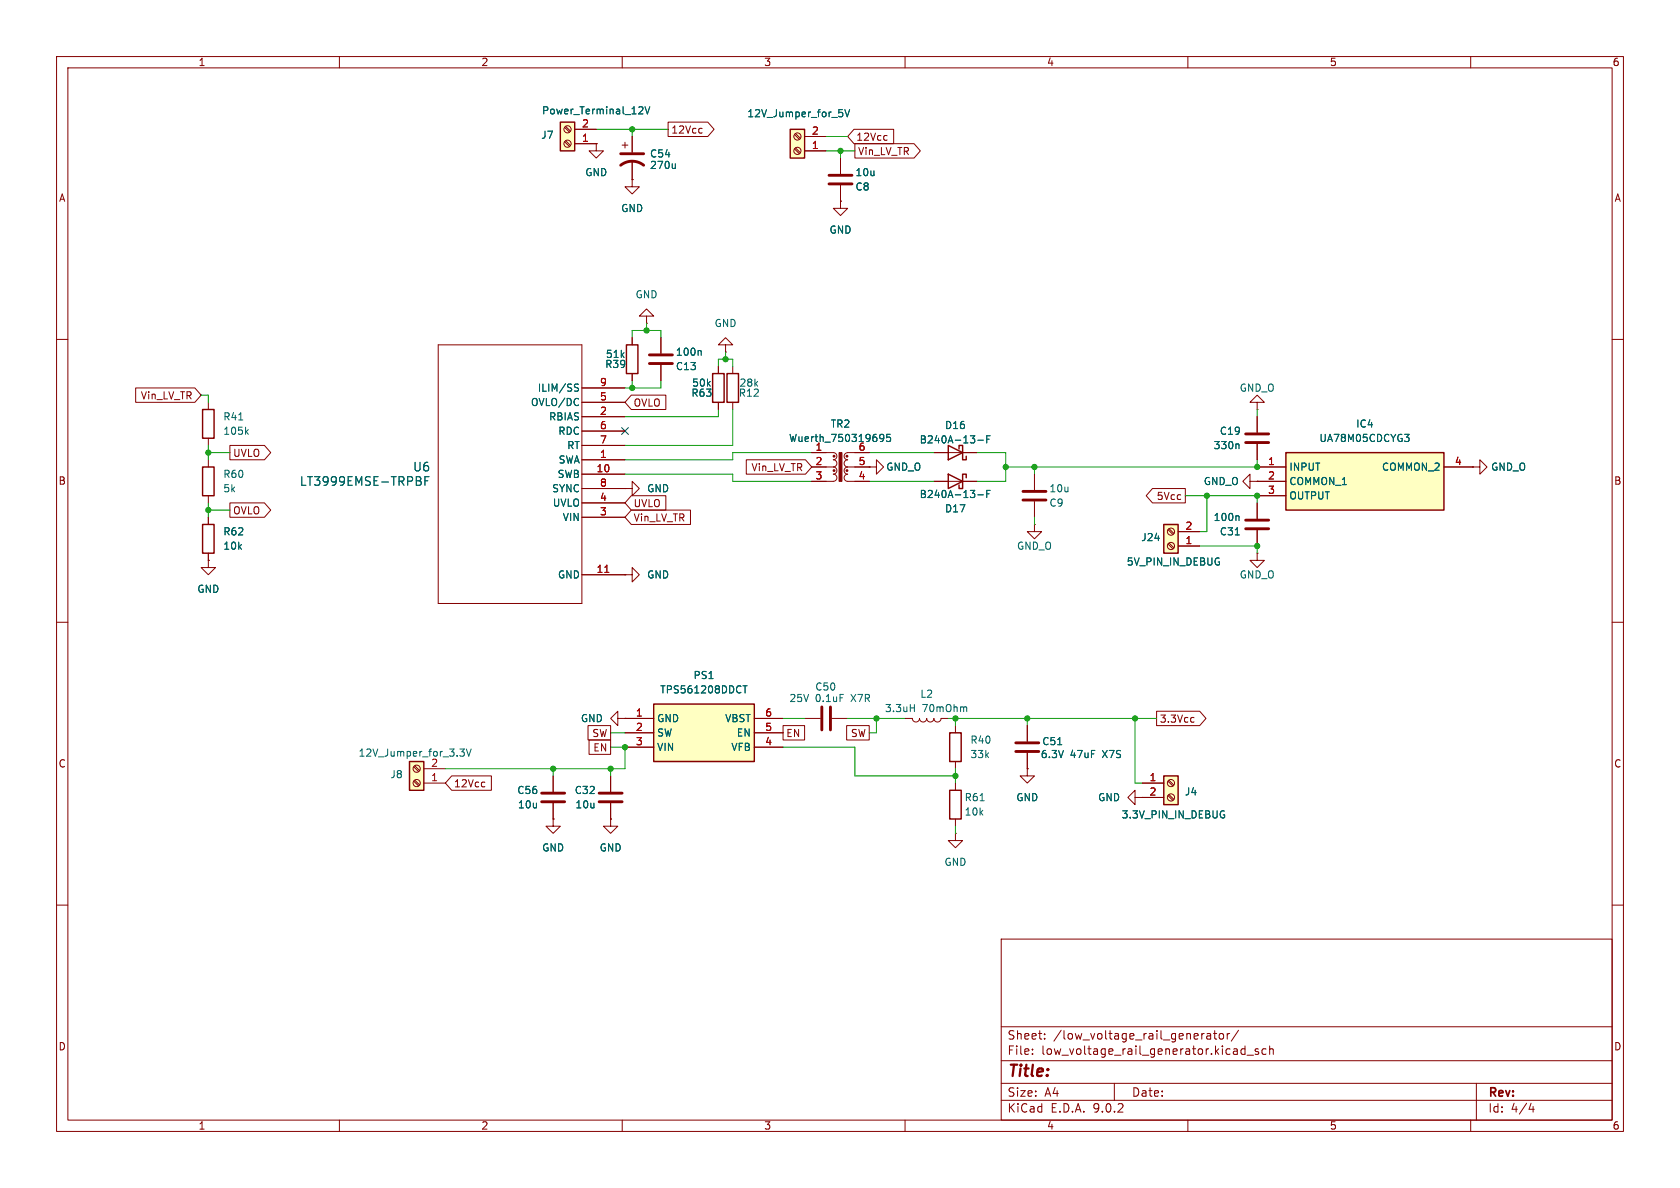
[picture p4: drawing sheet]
<svg xmlns="http://www.w3.org/2000/svg" width="297mm" height="210mm" viewBox="0 0 297 210" stroke-linecap="round" stroke-linejoin="round" font-family="sans-serif">
<g fill="none" stroke="#840000" stroke-width=".18">
<path d="M10 10h277v190h-277zM12 12h273v186h-273zM60 10v2M110 10v2M160 10v2M210 10v2M260 10v2M10 60h2M285 60h2M10 110h2M285 110h2M10 160h2"/>
<path d="M177 166h108v32h-108zM285 160h2M60 198v2M110 198v2M160 198v2M177 194.5h108M177 191.5h108M177 187.5h108M177 181.5h108M182.5 186.3v.1M182.5 185.5v.1M184.7 183.6v.1"/>
<path d="M184.7 182.8v.1M197 191.5v3M210 198v2M213.4 182.8h.6v.9M214 183.1h-.5a.29 .29 0 0 0-.2 .3 .29 .29 0 0 0 .2 .3l.5-.1M214.5 182.7h.6M214.7 182.2v1.3l.4 .2M215.7 182.8l.3-.1 .3 .3v.4l-.3 .3-.3-.1-.2-.2v-.4zM217 182.7v1M217.4 182.7l-.3 .1-.1 .2M219 182.1l-1.3 2M219.5 186.3h.6"/>
<path d="M219.5 185.5h.6M220.1 184.9v1.5M220.5 186.5h1.1M222.5 185.5l-.4-.1-.2 .2 .1 .2 .5 .2v.3h-.6M223.8 185.5l-.4-.1-.3 .3v.4l.1 .2h.6M224.5 185.5l.2-.1 .3 .1 .1 .9M224.5 184.9v1.5M260 198v2M261 191.5v6.5M270.7 195l-.4 1.1h.9M271 195.6v1"/>
</g>
<path d="M72.4 134.6h2.5v5.1h-2.5z" fill="#ffffc2"/>
<path d="M167.6 78.7l2.6 1.3-2.6 1.3zM169.5 79.4v-.7h.7v2.6h.6v-.7M167.6 83.8l2.6 1.3-2.6 1.3zM170.8 84.5v-.7h-.6v2.6h-.7v-.7M72.4 134.6h2.5v5.1h-2.5z" fill="none" stroke="#840000" stroke-width=".25"/>
<g fill="none" stroke="#840000" stroke-width=".18">
<path d="M77.5 61h25.4v45.7h-25.4zM102.9 68.6h7.6M102.9 71.1h7.6M102.9 73.7h7.6M102.9 76.2h7.6M102.9 78.7h7.6M128.3 61h-1.3l1.3-1.3 1.2 1.3h-1.2v1.2M128.3 62.2h.1M102.9 81.3h7.6M102.9 83.8h7.6M102.9 86.4h7.6M102.9 88.9h7.6"/>
<path d="M102.9 91.4h7.6M165.1 80h7.6M165.1 85.1h7.6M222.2 97.8v1.3h1.3l-1.3 1.2-1.2-1.2h1.2M222.2 97.8h.1M102.9 101.6h7.6M73.2 138.1l.8 .8M73.2 135.6l.8 .8M73.3 137.9l.9 .9M73.3 135.4l.9 .8M74.9 138.4h3.8M74.9 135.9h3.8"/>
<path d="M181.6 128.3v2.8M181.6 133.1v2.8M168.9 147.3v1.3h-1.3l1.3 1.3 1.3-1.3h-1.3M168.9 147.3h.1"/>
<circle cx="73.7" cy="135.9" r=".63"/>
<circle cx="73.7" cy="138.4" r=".63"/>
</g>
<g fill="none" stroke="#006464" stroke-width=".18">
<path d="M101.8 68.5l.4 .1 .1 .3-.3 .3h-.3M101.8 67.9l.5 .1M102.2 70.5l.1 .1M102.3 71.6h-.1M172.9 77.8h.9M174.4 77.6h.5M175 77h-.6v1.3M75.1 85h.5M75.1 84.3v1.5M172.9 87.5h.9M174.4 87.3h.5M175 86.7h-.6v1.3"/>
<path d="M81.3 132.4h.8l-.4 .5 .3 .1 .1 .4-.3 .3h-.3M82.4 132.4l.5 1.3 .4-1.3M187 131.6h.7"/>
</g>
<path d="M179.6 131.3h4M179.6 132.8h4" fill="none" stroke="#840000" stroke-width=".51"/>
<path d="M106.9 101.2h.7" fill="none" stroke="#a90000" stroke-width=".18"/>
<path d="M115.6 124.5h17.7v10.1h-17.7z" fill="#ffffc2"/>
<g fill="none" stroke="#840000" stroke-width=".25">
<path d="M115.6 124.5h17.7v10.1h-17.7z"/>
<circle cx="147.4" cy="80.6" r=".13"/>
<circle cx="147.4" cy="83.2" r=".13"/>
<circle cx="149.7" cy="80.6" r=".13"/>
<circle cx="149.7" cy="83.2" r=".13"/>
</g>
<g fill="none" stroke="#840000" stroke-width=".18">
<path d="M110.5 86.4h1.3v1.2l1.2-1.2-1.2-1.3v1.3M110.5 86.4h.1M143.5 80h3.8a.63 .63 0 0 1 .6 .6 .63 .63 0 0 1-.6 .7 .64 .64 0 0 1 .6 .6 .64 .64 0 0 1-.6 .6M143.5 82.6h3.8M147.3 82.6a.63 .63 0 0 1 .6 .6 .63 .63 0 0 1-.6 .6M147.3 83.8a.63 .63 0 0 1 .6 .7 .63 .63 0 0 1-.6 .6h-3.8M149.9 80a.63 .63 0 0 0-.7 .6 .63 .63 0 0 0 .7 .7 .64 .64 0 0 0-.7 .6 .64 .64 0 0 0 .7 .7M149.9 82.6a.63 .63 0 0 0-.7 .6 .63 .63 0 0 0 .7 .6 .64 .64 0 0 0-.7 .7 .64 .64 0 0 0 .7 .6h3.8M149.9 80h3.8M149.9 82.6h3.8M153.7 82.6h1.2v1.2l1.3-1.2-1.3-1.3v1.3M153.7 82.6h.1"/>
<path d="M110.5 101.6h1.3v1.3l1.2-1.3-1.2-1.3v1.3M110.5 101.6h.1M110.5 127h5.1M110.5 129.5h5.1M110.5 132.1h5.1M133.3 127h5.1M133.3 129.5h5.1M133.3 132.1h5.1"/>
</g>
<path d="M156.2 77.3l-.2 .3-.4-.1-.1-.2 .1-.5h.4l.2 .1a.84 .84 0 0 1-.3 1.1h-.3M157.4 76.8h-.6l-.1 .6 .2-.1h.4l.1 .2v.4l-.2 .1-.5-.1M131.4 121.2h.7M131.7 121.2v1.3" fill="none" stroke="#006464" stroke-width=".18"/>
<path d="M148.3 80h.5v5.1h-.5z" fill="#840000" stroke="#840000" stroke-width=".18"/>
<path d="M205.7 137.2h2.6v5h-2.6z" fill="#ffffc2"/>
<path d="M35.8 72.4h2v5.1h-2zM126 66h2v5.1h-2zM128.5 66h2.1v5.1h-2.1zM205.7 137.2h2.6v5h-2.6z" fill="none" stroke="#840000" stroke-width=".25"/>
<g fill="none" stroke="#840000" stroke-width=".18">
<path d="M36.8 71.1v1.3M36.8 77.5v1.2M127 64.8v1.2M127 71.1v1.3M129.5 64.8v1.2M129.5 71.1v1.3M142.2 127h2.8M147.1 127h2.8M201.9 138.4h3.8M206.5 138.1l.8 .8M206.7 137.9l.8 .9M201.9 141h3.8"/>
<path d="M206.5 140.6l.8 .9M206.7 140.5l.8 .8"/>
<circle cx="207" cy="138.4" r=".63"/>
<circle cx="207" cy="141" r=".63"/>
</g>
<path d="M42.2 74.2h.7M43.5 76.3l.4 .5M43.9 75.9l-.5 .5M216.1 143.3l.3 .1M216.3 144.1h.2v.4l-.2 .1" fill="none" stroke="#006464" stroke-width=".18"/>
<path d="M145.3 125v4M146.8 125v4" fill="none" stroke="#840000" stroke-width=".51"/>
<path d="M205.7 92.7h2.6v5.1h-2.6z" fill="#ffffc2"/>
<path d="M205.7 92.7h2.6v5.1h-2.6z" fill="none" stroke="#840000" stroke-width=".25"/>
<g fill="none" stroke="#840000" stroke-width=".18">
<path d="M206.5 96.2l.9 .8M206.5 93.6l.9 .9M206.7 96l.8 .9M206.7 93.5l.8 .8M208.3 96.5h3.8M208.3 94h3.8"/>
<circle cx="207" cy="96.5" r=".63"/>
<circle cx="207" cy="94" r=".63"/>
</g>
<path d="M99.1 21.6h2.5v5.1h-2.5z" fill="#ffffc2"/>
<path d="M99.1 21.6h2.5v5.1h-2.5zM167.9 139.7h2v5.1h-2zM167.9 129.5h2v5.1h-2z" fill="none" stroke="#840000" stroke-width=".25"/>
<g fill="none" stroke="#840000" stroke-width=".18">
<path d="M99.8 25.1l.9 .8M99.8 22.5l.9 .9M100 24.9l.9 .8M100 22.4l.9 .8M101.6 25.4h3.8M101.6 22.9h3.8M105.4 25.4v1.3h1.3l-1.3 1.2-1.3-1.2h1.3M105.4 25.4h.1M111.8 31.8v1.2h1.2l-1.2 1.3-1.3-1.3h1.3M111.8 31.8h.1M148.6 35.6v1.2h-1.3l1.3 1.3 1.3-1.3h-1.3M148.6 35.6h.1"/>
<path d="M148.6 27.9v2.8M148.6 32.8v2.8M182.9 92.7v1.3h-1.3l1.3 1.3 1.2-1.3h-1.2M182.9 92.7h.1M97.8 137.2v2.8M107.9 137.2v2.8M109.2 127v1.3l-1.3-1.3 1.3-1.3v1.3h1.3M110.5 127h.1M160 127h1.3a.64 .64 0 0 0 .6 .6 .64 .64 0 0 0 .7-.6 .64 .64 0 0 0 .6 .6 .64 .64 0 0 0 .6-.6 .64 .64 0 0 0 .7 .6 .64 .64 0 0 0 .6-.6 .64 .64 0 0 0 .6 .6 .64 .64 0 0 0 .7-.6h1.2M168.9 128.3v1.2M168.9 134.6v1.3M168.9 138.4v1.3"/>
<path d="M181.6 135.9v1.3h-1.3l1.3 1.2 1.3-1.2h-1.3M181.6 135.9h.1M97.8 144.8v1.3h-1.3l1.3 1.2 1.3-1.2h-1.3M97.8 144.8h.1M97.8 142v2.8M107.9 144.8v1.3h-1.2l1.2 1.2 1.3-1.2h-1.3M107.9 144.8h.1M107.9 142v2.8M168.9 144.8v1.3M200.7 141v1.2l-1.3-1.2 1.3-1.3v1.3h1.2M201.9 141h.1"/>
<circle cx="100.3" cy="25.4" r=".63"/>
<circle cx="100.3" cy="22.9" r=".63"/>
</g>
<path d="M113.1 18.9h.4l.2 .3-.8 .9h.8M114 18.9l.5 1.2 .4-1.2M160.9 125.1h.8M161.7 124.5v1.3M170.7 125l.2 .1v.7M173.3 141.5h.7" fill="none" stroke="#006464" stroke-width=".18"/>
<path d="M146.6 32.5h4M146.6 31h4M95.8 140.2h4M95.8 141.7h4M105.9 140.2h4.1M105.9 141.7h4.1" fill="none" stroke="#840000" stroke-width=".51"/>
<path d="M139.7 22.9h2.5v5h-2.5z" fill="#ffffc2"/>
<path d="M139.7 22.9h2.5v5h-2.5zM110.7 61h2.1v5h-2.1zM35.8 92.7h2v5.1h-2zM35.8 82.6h2v5h-2z" fill="none" stroke="#840000" stroke-width=".25"/>
<g fill="none" stroke="#840000" stroke-width=".18">
<path d="M110 25.7h1M110.5 25.1v1.1M111.8 24.1v2.8M111.8 28.4v3.4M140.5 26.3l.8 .9M140.5 23.8l.8 .8M140.6 26.2l.9 .8M140.6 23.6l.9 .9M142.2 26.7h3.8M142.2 24.1h3.8M111.8 59.7v1.3M114.3 55.9h-1.3l1.3-1.3 1.3 1.3h-1.3v1.3"/>
<path d="M114.3 57.2h.1M116.8 59.7v2.8M111.8 66v1.3M116.8 64.5v2.8M222.2 71.1h-1.2l1.2-1.2 1.3 1.2h-1.3v1.3M222.2 72.4h.1M222.2 73.7v2.8M222.2 78.5v2.8M36.8 99.1v1.2h-1.2l1.2 1.3 1.3-1.3h-1.3M36.8 99.1h.1M36.8 81.3v1.3M36.8 87.6v1.3"/>
<path d="M36.8 91.4v1.3M36.8 97.8v1.3M221 85.1v1.3l-1.3-1.3 1.3-1.3v1.3h1.2M222.2 85.1h.1"/>
<circle cx="141" cy="24.1" r=".63"/>
<circle cx="141" cy="26.7" r=".63"/>
</g>
<path d="M148.3 19.4h.6M148.8 19.9l.2 .2v.3l-.2 .2M149.4 19.4l.4 1.2 .4-1.2M119.4 28.9v.9M119.4 29.7l-.2 .1M123.8 62l.2 .1v.7M218.9 78.5l.1 .2v.6" fill="none" stroke="#006464" stroke-width=".18"/>
<path d="M109.7 29.2a3.3 3.3 0 0 1 4.1 0M109.7 27.2h4.1M114.8 64.3h4.1M114.8 62.7h4.1M220.2 76.7h4.1M220.2 78.2h4.1" fill="none" stroke="#840000" stroke-width=".51"/>
<path d="M227.3 80h28v10.2h-28z" fill="#ffffc2"/>
<path d="M227.3 80h28v10.2h-28z" fill="none" stroke="#840000" stroke-width=".25"/>
<g fill="none" stroke="#840000" stroke-width=".18">
<path d="M101.6 25.4h3.8M101.6 22.9h3.8M105.4 25.4h.1M111.8 31.8h.1M111.8 24.1v2.8M111.8 28.4v3.4M118.1 21.6h7l1.1 1.3-1.1 1.2h-7zM124 22.7h.1M124.1 23.5h-.1M142.2 26.7h3.8M142.2 24.1h3.8M148.6 35.6h.1"/>
<path d="M148.6 27.9v2.8M148.6 32.8v2.8M151 22.9h7v2.5h-7l-1.1-1.3zM151.1 25.4h10.5l1.1 1.3-1.1 1.2h-10.5zM156.7 24h.1M156.8 24.7l-.1 .1M111.8 59.7v1.3M116.8 59.7v2.8M24 68.6h10.4l1.2 1.3-1.2 1.2h-10.4zM40.6 78.7h6.2l1.1 1.3-1.1 1.3h-6.2zM102.9 68.6h7.6M102.9 71.1h7.6"/>
<path d="M102.9 73.7h7.6M102.9 76.2h7.6M102.9 78.7h7.6M111.6 69.8h6.1v2.6h-6.1l-1.1-1.3zM111.8 66v1.3M116.8 64.5v2.8M127 64.8v1.2M127 71.1v1.3M222.2 73.7v2.8M222.2 78.5v2.8M36.8 99.1h.1M36.8 91.4v1.3"/>
<path d="M36.8 97.8v1.3M40.6 88.9h6.2l1.1 1.3-1.1 1.2h-6.2zM102.9 81.3h7.6M102.9 83.8h7.6M102.9 86.4h7.6M102.9 88.9h7.6M102.9 91.4h7.6M110.5 86.4h.1M111.6 90.2h10.5v2.5h-10.5l-1.1-1.3zM111.6 87.6h6.1v2.6h-6.1l-1.1-1.3zM131.9 81.3h10.5l1.1 1.3-1.1 1.2h-10.5zM143.5 82.6h2.5"/>
<path d="M143.5 85.1h2.5M143.5 80h2.5M151.1 82.6h2.6M151.1 85.1h2.6M151.1 80h2.6M153.7 82.6h.1M165.1 85.1h2.5M165.1 80h2.5M170.2 85.1h2.5M170.2 80h2.5M182.9 83.8v2.8M182.9 88.6v2.8"/>
<path d="M203.7 86.4h5.8v2.5h-5.8l-1.1-1.3zM208.3 96.5h3.8M208.3 94h3.8M222.2 85.1h.1M222.2 82.6h5.1M222.2 85.1h5.1M222.2 87.6h5.1M222.2 88.9v2.8M222.2 93.7v2.8M255.3 82.6h5M260.3 82.6h1.3v1.2l1.3-1.2-1.3-1.3v1.3M260.3 82.6h.1"/>
<path d="M102.9 101.6h7.6M110.5 101.6h.1M79.9 137.2h7v2.5h-7l-1.2-1.3zM85.6 138.3h.1M85.7 139l-.1 .1M97.8 137.2v2.8M104 128.3h3.9v2.5h-3.9zM104.1 130.8h3.8v2.6h-3.8zM107.9 137.2v2.8M110.5 127h.1M110.5 127h5.1M110.5 129.5h5.1"/>
<path d="M110.5 132.1h5.1M133.3 127h5.1M133.3 129.5h5.1M133.3 132.1h5.1M138.4 128.3h3.8v2.5h-3.8zM149.7 128.3h4v2.5h-4zM181.6 135.9h.1M181.6 128.3v2.8M181.6 133.1v2.8M201.9 138.4h3.8M204.5 125.7h7.6l1.1 1.3-1.1 1.3h-7.6zM210.7 126.8l.4 .1"/>
<path d="M211.1 127.6l-.4 .1M97.8 144.8h.1M97.8 142v2.8M107.9 144.8h.1M107.9 142v2.8M201.9 141h.1M201.9 141h3.8"/>
</g>
<g fill="none" stroke="#006464" stroke-width=".18">
<path d="M113.1 18.9h.4l.2 .3-.8 .9h.8M114 18.9l.5 1.2 .4-1.2M148.3 19.4h.6M148.8 19.9l.2 .2v.3l-.2 .2M149.4 19.4l.4 1.2 .4-1.2M119.4 28.9v.9M119.4 29.7l-.2 .1M101.8 68.5l.4 .1 .1 .3-.3 .3h-.3M101.8 67.9l.5 .1M102.2 70.5l.1 .1M102.3 71.6h-.1M123.8 62l.2 .1v.7"/>
<path d="M156.2 77.3l-.2 .3-.4-.1-.1-.2 .1-.5h.4l.2 .1a.84 .84 0 0 1-.3 1.1h-.3M157.4 76.8h-.6l-.1 .6 .2-.1h.4l.1 .2v.4l-.2 .1-.5-.1M172.9 77.8h.9M174.4 77.6h.5M175 77h-.6v1.3M218.9 78.5l.1 .2v.6M248.3 76.8h.8l-.4 .5M248.9 77.3l.2 .2v.3l-.2 .2M75.1 85h.5M75.1 84.3v1.5M172.9 87.5h.9M174.4 87.3h.5"/>
<path d="M175 86.7h-.6v1.3M218.4 94.6h.7M218.9 91.2l.1 .2v.6M131.4 121.2h.7M131.7 121.2v1.3M187 131.6h.7M216.1 143.3l.3 .1M216.3 144.1h.2v.4l-.2 .1"/>
</g>
<path d="M180.8 88.4h4.1M180.8 86.9h4.1M220.2 93.5h4.1M220.2 91.9h4.1" fill="none" stroke="#840000" stroke-width=".51"/>
<g fill="none" stroke="#009600" stroke-width=".18">
<path d="M105.4 22.9h12.7M111.8 22.9v1.2M146 26.7h5.1M146 24.1h3.9M148.6 26.7v1.2M111.8 59.7v-1.3h5v1.3M114.3 57.2v1.2M35.6 69.9h1.2v1.2M36.8 78.7v2.6M111.8 67.3v1.3M116.8 67.3v1.3h-6.3M127 72.4v1.3h-16.5"/>
<path d="M127 64.8v-1.3h2.5v1.3M128.3 62.2v1.3M129.5 72.4v6.3h-19M222.2 72.4v1.3M36.8 80h3.8M36.8 88.9v2.5M36.8 90.2h3.8M110.5 83.8h19v1.3h14M143.5 80h-14v1.3h-19M153.7 80h11.4M153.7 85.1h11.4M172.7 80h5.1v5.1h-5.1"/>
<path d="M182.9 82.6v1.2M182.9 91.4v1.3M209.5 87.6h12.7v1.3M212.1 96.5h10.1v1.3M213.4 87.6v6.4h-1.3M222.2 81.3v1.3h-44.4M97.8 135.9v1.3M107.9 132.1h2.6v3.8h-31.8M107.9 135.9v1.3M107.9 129.5h2.6M138.4 132.1h12.7v5.1h17.8M138.4 127h3.8"/>
<path d="M149.9 127h10.1M154.9 127v2.5h-1.2M167.6 127h36.9M168.9 127v1.3M168.9 135.9v2.5M181.6 127v1.3M200.7 127v11.4h1.2M168.9 146.1v1.2"/>
</g>
<path d="M109.9 75.6l1.2 1.2M111.1 75.6l-1.2 1.2" fill="none" stroke="#000084" stroke-width=".18"/>
<path d="M106.9 101.2h.7" fill="none" stroke="#a90000" stroke-width=".18"/>
<g fill="#009600" stroke="#009600" stroke-width=".18">
<circle cx="168.9" cy="137.2" r=".46"/>
<circle cx="110.5" cy="132.1" r=".46"/>
<circle cx="107.9" cy="135.9" r=".46"/>
<circle cx="97.8" cy="135.9" r=".46"/>
<circle cx="154.9" cy="127" r=".46"/>
<circle cx="114.3" cy="58.4" r=".46"/>
<circle cx="36.8" cy="90.2" r=".46"/>
<circle cx="36.8" cy="80" r=".46"/>
<circle cx="168.9" cy="127" r=".46"/>
<circle cx="177.8" cy="82.6" r=".46"/>
<circle cx="182.9" cy="82.6" r=".46"/>
<circle cx="200.7" cy="127" r=".46"/>
<circle cx="181.6" cy="127" r=".46"/>
<circle cx="128.3" cy="63.5" r=".46"/>
<circle cx="222.2" cy="96.5" r=".46"/>
<circle cx="213.4" cy="87.6" r=".46"/>
<circle cx="222.2" cy="87.6" r=".46"/>
<circle cx="222.2" cy="82.6" r=".46"/>
<circle cx="111.8" cy="68.6" r=".46"/>
<circle cx="111.8" cy="22.9" r=".46"/>
<circle cx="148.6" cy="26.7" r=".46"/>
</g>
<text font-size="2.8" fill="#840000" x="178" y="190.9">Title:</text>
<g font-size="2.1" fill="#006464">
<text x="72.9" y="83.5">U6</text>
<text x="52.9" y="86.1">LT3999EMSE-TRPBF</text>
</g>
<g font-size="2.1" fill="#840000">
<text x="178" y="184">Sheet:</text>
<text x="186.2" y="184">/low_voltage_rail_generator/</text>
<text x="178" y="186.7">File:</text>
<text x="184.1" y="186.7">low_voltage_rail_generator.kicad_sch</text>
<text x="178" y="196.9">KiCad</text>
<text x="178" y="194.1">Size:</text>
<text x="184.7" y="194.1">A4</text>
<text x="185.7" y="196.9">E.D.A.</text>
<text x="193.3" y="196.9">9.0.2</text>
<text x="200" y="194.1">Date:</text>
<text x="263" y="194.3">Rev:</text>
<text x="263" y="196.9">Id:</text>
<text x="267.1" y="196.9">4/4</text>
</g>
<g font-size="1.8" fill="#840000">
<text x="35" y="11.9">1</text>
<text x="85" y="11.9">2</text>
<text x="135" y="11.9">3</text>
<text x="185" y="11.9">4</text>
<text x="235" y="11.9">5</text>
<text x="285" y="11.9">6</text>
<text x="118.6" y="23.8">12Vcc</text>
<text x="151.3" y="25.1">12Vcc</text>
<text x="151.6" y="27.6">Vin_LV_TR</text>
<text x="10.3" y="35.9">A</text>
<text x="285.3" y="35.9">A</text>
<text x="24.8" y="70.8">Vin_LV_TR</text>
<text x="111.9" y="72.1">OVLO</text>
<text x="41.1" y="81">UVLO</text>
<text x="132.7" y="83.5">Vin_LV_TR</text>
<text x="10.3" y="85.9">B</text>
<text x="111.9" y="89.9">UVLO</text>
<text x="204.4" y="88.6">5Vcc</text>
<text x="285.3" y="85.9">B</text>
<text x="41.1" y="91.1">OVLO</text>
<text x="111.9" y="92.4">Vin_LV_TR</text>
<text x="104.6" y="130.5">SW</text>
<text x="138.9" y="130.5">EN</text>
<text x="150.3" y="130.5">SW</text>
<text x="204.9" y="128">3.3Vcc</text>
<text x="10.3" y="135.9">C</text>
<text x="104.8" y="133">EN</text>
<text x="285.3" y="135.9">C</text>
<text x="80.2" y="139.4">12Vcc</text>
<text x="10.3" y="185.9">D</text>
<text x="285.3" y="185.9">D</text>
<text x="35" y="199.9">1</text>
<text x="85" y="199.9">2</text>
<text x="135" y="199.9">3</text>
<text x="185" y="199.9">4</text>
<text x="235" y="199.9">5</text>
<text x="285" y="199.9">6</text>
</g>
<g font-size="1.8" fill="#006464">
<text x="95.7" y="20.4">Power_Terminal_12V</text>
<text x="132" y="20.9">12V_Jumper_for_5V</text>
<text x="95.6" y="24.7">J7</text>
<text x="114.8" y="28">C54</text>
<text x="103.4" y="31.3">GND</text>
<text x="114.8" y="30.1">270u</text>
<text x="151.1" y="33.9">C8</text>
<text x="151.1" y="31.3">10u</text>
<text x="109.7" y="37.7">GND</text>
<text x="146.6" y="41.5">GND</text>
<text x="112.3" y="52.9">GND</text>
<text x="126.2" y="58">GND</text>
<text x="106.9" y="65.3">R39</text>
<text x="107" y="63.5">51k</text>
<text x="119.4" y="63.1">100n</text>
<text x="119.4" y="65.6">C13</text>
<text x="93.8" y="72">OVLO/DC</text>
<text x="95" y="69.4">ILIM/SS</text>
<text x="122.1" y="70.3">R63</text>
<text x="122.3" y="68.6">50k</text>
<text x="130.5" y="70.3">R12</text>
<text x="130.6" y="68.6">28k</text>
<text x="219.1" y="69.4">GND_O</text>
<text x="39.4" y="74.5">R41</text>
<text x="39.4" y="77.1">105k</text>
<text x="97" y="74.5">RBIAS</text>
<text x="98.6" y="77.1">RDC</text>
<text x="146.8" y="75.8">TR2</text>
<text x="167" y="76">D16</text>
<text x="215.6" y="77.1">C19</text>
<text x="239.7" y="75.8">IC4</text>
<text x="98.7" y="82.1">SWA</text>
<text x="100.2" y="79.6">RT</text>
<text x="139.4" y="78.3">Wuerth_750319695</text>
<text x="156.6" y="83.4">GND_O</text>
<text x="162.5" y="78.6">B240A-13-F</text>
<text x="214.5" y="79.6">330n</text>
<text x="227.8" y="83.4">INPUT</text>
<text x="233.2" y="78.3">UA78M05CDCYG3</text>
<text x="244.2" y="83.4">COMMON_2</text>
<text x="263.5" y="83.4">GND_O</text>
<text x="39.4" y="84.7">R60</text>
<text x="39.4" y="87.2">5k</text>
<text x="97.5" y="87.2">SYNC</text>
<text x="97.6" y="89.8">UVLO</text>
<text x="98.5" y="84.7">SWB</text>
<text x="114.3" y="87.2">GND</text>
<text x="162.5" y="88.2">B240A-13-F</text>
<text x="185.4" y="89.8">C9</text>
<text x="185.4" y="87.2">10u</text>
<text x="212.7" y="86">GND_O</text>
<text x="227.8" y="86">COMMON_1</text>
<text x="227.8" y="88.5">OUTPUT</text>
<text x="39.4" y="94.8">R62</text>
<text x="99.4" y="92.3">VIN</text>
<text x="167" y="90.8">D17</text>
<text x="201.7" y="95.9">J24</text>
<text x="214.5" y="92.3">100n</text>
<text x="215.6" y="94.8">C31</text>
<text x="39.4" y="97.4">10k</text>
<text x="179.7" y="97.4">GND_O</text>
<text x="199.1" y="100.2">5V_PIN_IN_DEBUG</text>
<text x="34.8" y="105">GND</text>
<text x="98.5" y="102.5">GND</text>
<text x="114.3" y="102.5">GND</text>
<text x="219.1" y="102.5">GND_O</text>
<text x="116.6" y="122.8">TPS561208DDCT</text>
<text x="122.5" y="120.2">PS1</text>
<text x="139.5" y="124.3">25V</text>
<text x="144" y="122.3">C50</text>
<text x="144.1" y="124.3">0.1uF</text>
<text x="150.6" y="124.3">X7R</text>
<text x="162.6" y="123.5">L2</text>
<text x="102.6" y="127.9">GND</text>
<text x="116.1" y="127.9">GND</text>
<text x="116.1" y="130.4">SW</text>
<text x="128.1" y="127.9">VBST</text>
<text x="130.2" y="130.4">EN</text>
<text x="156.4" y="126.1">3.3uH</text>
<text x="163" y="126.1">70mOhm</text>
<text x="171.5" y="131.7">R40</text>
<text x="184.2" y="131.9">C51</text>
<text x="63.3" y="134">12V_Jumper_for_3.3V</text>
<text x="68.9" y="137.8">J8</text>
<text x="116.1" y="132.9">VIN</text>
<text x="129.2" y="132.9">VFB</text>
<text x="171.5" y="134.2">33k</text>
<text x="183.9" y="134.2">6.3V</text>
<text x="189.2" y="134.2">47uF</text>
<text x="195" y="134.2">X7S</text>
<text x="91.3" y="140.6">C56</text>
<text x="91.5" y="143.1">10u</text>
<text x="101.5" y="140.6">C32</text>
<text x="101.6" y="143.1">10u</text>
<text x="170.4" y="141.8">R61</text>
<text x="179.6" y="141.8">GND</text>
<text x="194" y="141.8">GND</text>
<text x="209.4" y="140.8">J4</text>
<text x="170.4" y="144.4">10k</text>
<text x="198.2" y="144.9">3.3V_PIN_IN_DEBUG</text>
<text x="95.8" y="150.7">GND</text>
<text x="105.9" y="150.7">GND</text>
<text x="166.9" y="153.3">GND</text>
</g>
<g font-size="1.8" fill="#a90000">
<text x="102.8" y="22.6">2</text>
<text x="143.4" y="23.9">2</text>
<text x="102.8" y="25.1">1</text>
<text x="143.4" y="26.4">1</text>
<text x="106" y="68.3">9</text>
<text x="106" y="70.9">5</text>
<text x="106" y="73.4">2</text>
<text x="106" y="75.9">6</text>
<text x="105.4" y="83.6">10</text>
<text x="106" y="78.5">7</text>
<text x="106" y="81">1</text>
<text x="144.1" y="79.8">1</text>
<text x="144.1" y="82.3">2</text>
<text x="151.7" y="79.8">6</text>
<text x="151.7" y="82.3">5</text>
<text x="224.1" y="82.3">1</text>
<text x="257.1" y="82.3">4</text>
<text x="106" y="86.1">8</text>
<text x="106" y="88.6">4</text>
<text x="144.1" y="84.8">3</text>
<text x="151.7" y="84.8">4</text>
<text x="224.1" y="84.8">2</text>
<text x="224.1" y="87.4">3</text>
<text x="106" y="91.2">3</text>
<text x="209.5" y="93.7">2</text>
<text x="105.4" y="101.3">11</text>
<text x="209.5" y="96.3">1</text>
<text x="112.3" y="126.7">1</text>
<text x="112.3" y="129.3">2</text>
<text x="112.3" y="131.8">3</text>
<text x="135.2" y="126.7">6</text>
<text x="135.2" y="129.3">5</text>
<text x="135.2" y="131.8">4</text>
<text x="76.1" y="135.6">2</text>
<text x="76.1" y="138.2">1</text>
<text x="203.1" y="138.2">1</text>
<text x="203.1" y="140.7">2</text>
</g>
</svg>
